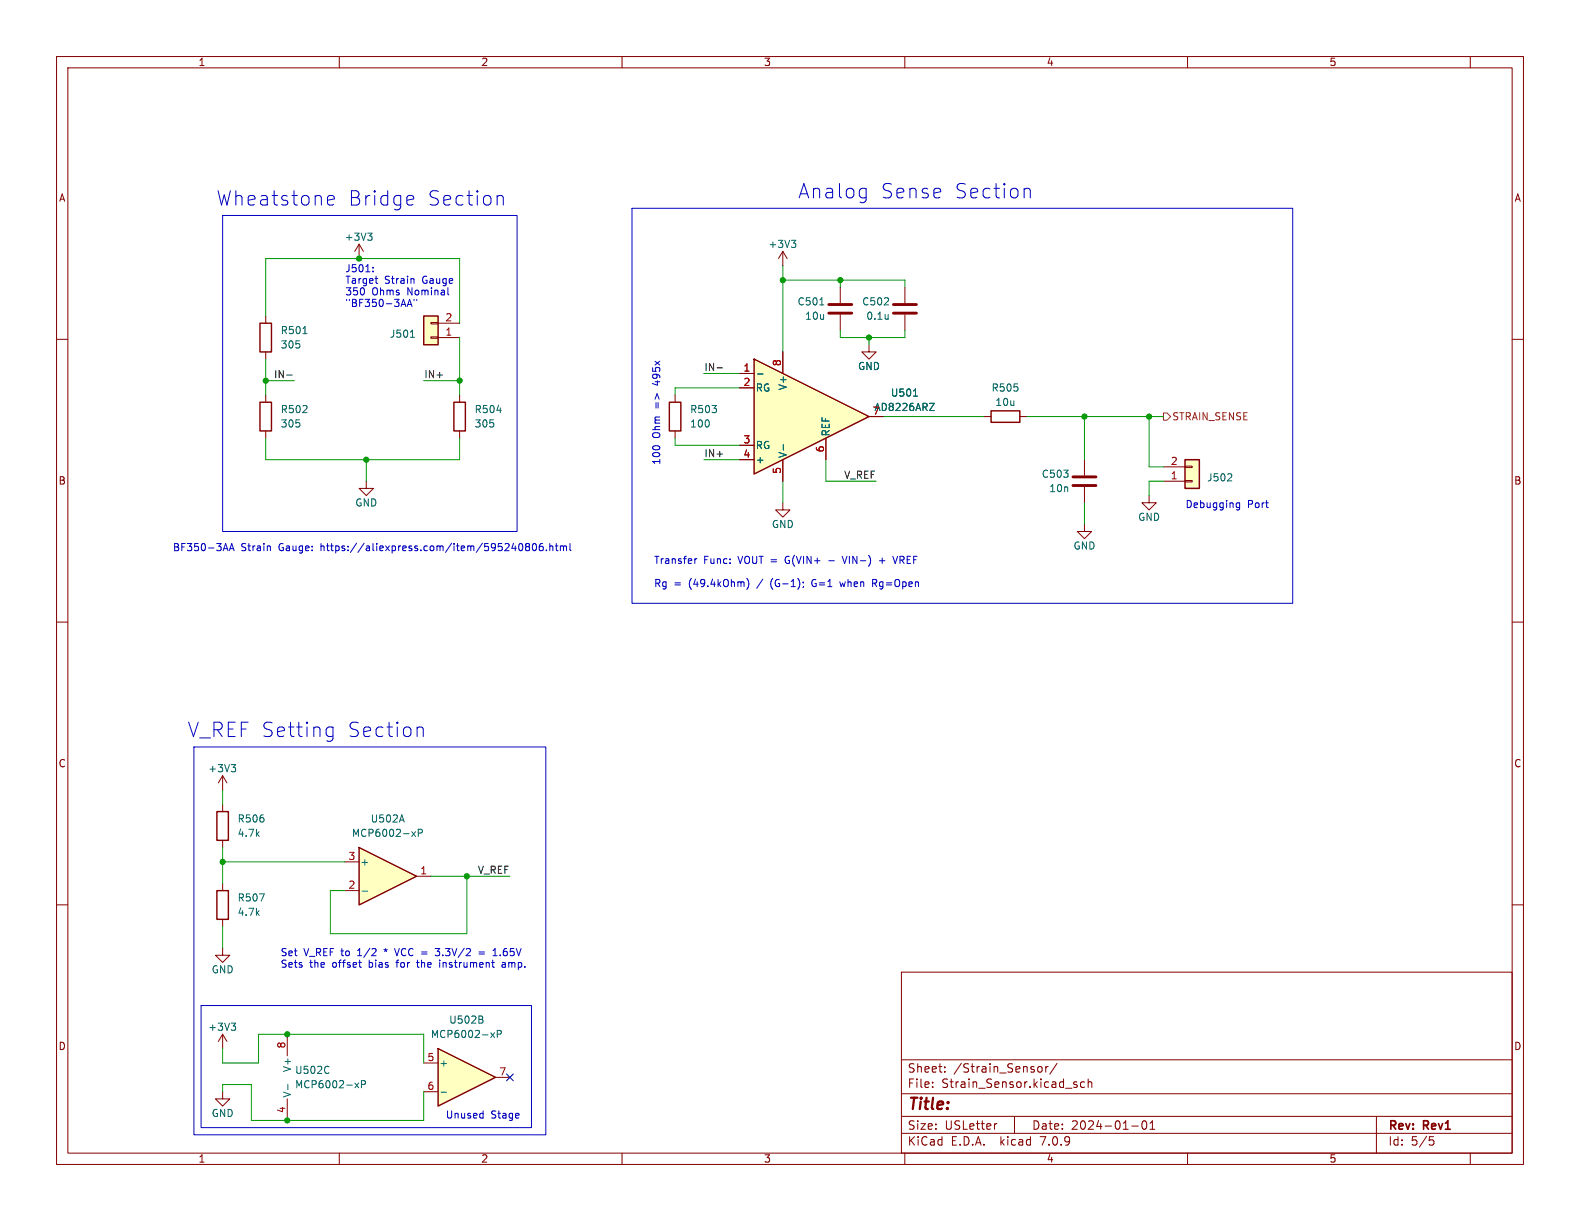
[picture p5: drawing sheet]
<svg xmlns="http://www.w3.org/2000/svg" width="279mm" height="216mm" viewBox="0 0 279 216" stroke-linecap="round" stroke-linejoin="round" font-family="sans-serif">
<g fill="none" stroke="#840000" stroke-width=".18">
<path d="M10 10h259.4v195.9h-259.4zM12 12h255.4v191.9h-255.4zM60 10v2M110 10v2M160 10v2M210 10v2M260 10v2M10 60h2M47 55.9v1.3M76.2 57h1.3v.3h-1.3zM76.2 59.6h1.3v.2h-1.3zM77.5 59.7h3.8"/>
<path d="M77.5 57.2h3.8M148.6 50.8v2.8M148.6 55.6v2.8M160 50.8v2.8M160 55.6v2.8M267.4 60h2M47 62.2v1.3M47 69.9v1.2M47 76.2v1.3M153.7 61v1.2h1.2l-1.2 1.3-1.3-1.3h1.3M64.8 85.1v1.3h1.2l-1.2 1.2-1.3-1.2h1.3M138.4 88.9v1.3h1.3l-1.3 1.2-1.2-1.2h1.2"/>
<path d="M191.8 81.3v2.8M191.8 86.1v2.8M203.2 87.6v1.3h1.3l-1.3 1.3-1.3-1.3h1.3M205.7 85.1h3.8M205.7 82.6h3.8M209.5 82.4h1.3v.3h-1.3zM209.5 85h1.3v.2h-1.3zM10 110h2M267.4 110h2M10 160h2M39.4 156.2v1.3M267.4 160h2"/>
<path d="M39.4 162.6v1.2M159.4 171.9h108v32h-108zM159.4 197.4h108M159.4 193.4h108M159.4 187.4h108M164.9 192.1v.2M164.9 191.4v.1M167.1 189.4v.2M167.1 188.7v.1M176.3 198.7l-.3 .1M179.4 197.4v3M183.8 188.6l.3 .1 .2 .2-.1 .5-.4 .2"/>
<path d="M184.9 188.6v1M185.4 188.6l-.3 .1-.2 .2M186.9 188l-1.3 1.9M190.1 191.8l.3 .1 .1 .2-.2 .2h-.3M190.1 191.3l.3 .1M191.8 191.4l-.4-.1-.3 .3v.4l.1 .2h.6M192.4 191.4l.2-.1 .4 .1 .1 .9M192.4 190.8v1.5M200.1 199.1h1.2M202.1 198.3l.2-.1a.81 .81 0 0 1 .6 .6 .81 .81 0 0 1-.3 .8l-.2 .1a.81 .81 0 0 1-.3-1.4zM203.4 199.7h.8M203.4 198.6l.4-.4v1.5"/>
<path d="M243.4 197.4v6.5M60 203.9v2M110 203.9v2M159.4 200.4h108M160 203.9v2M210 203.9v2M252.8 201h.7M252.9 201.6h.4l.3 .2-.2 .6-.5 .1M260 203.9v2"/>
</g>
<path d="M146.6 55.4h4M146.6 53.8h4M158 55.4h4.1M158 53.8h4.1M189.7 85.9h4.1M189.7 84.3h4.1" fill="none" stroke="#840000" stroke-width=".51"/>
<path d="M53.6 59h.7M72.6 59.6h.7M145 53.9h.7M157.1 55.6v.9M157.1 56.3l-.1 .1M217.7 83.8l.1 .2v.3l-.8 .7h.8M45.9 158.1h.8l-.5 1.2" fill="none" stroke="#006464" stroke-width=".18"/>
<g fill="#ffffc2" stroke="#ffffc2" stroke-width=".18">
<path d="M209.5 81.3h2.6v5.1h-2.6z"/>
<path d="M74.9 55.9h2.6v5.1h-2.6z"/>
</g>
<path d="M46 57.2h2v5h-2zM74.9 55.9h2.6v5.1h-2.6zM46 71.1h2v5.1h-2zM209.5 81.3h2.6v5.1h-2.6zM38.4 157.5h2v5.1h-2z" fill="none" stroke="#840000" stroke-width=".25"/>
<path d="M77.5 185.4l10.1 5.1-10.1 5.1z" fill="#ffffc2"/>
<path d="M77.5 185.4l10.1 5.1-10.1 5.1z" fill="none" stroke="#840000" stroke-width=".25"/>
<path d="M39.4 193v1.3h1.2l-1.2 1.3-1.3-1.3h1.3M39.4 182.9l-.8 1.3M39.4 182.9v2.5M39.4 182.9l.7 1.3M74.9 188h2.6M74.9 193h2.6M87.6 190.5h2.6" fill="none" stroke="#840000" stroke-width=".18"/>
<path d="M85.2 179.7l.2 .2-.2 .3M40.9 180.9h.8l-.5 .5M41.4 181.4l.3 .2v.3l-.3 .3M78 193.1h1M85.1 180.3l.3 .2v.3l-.2 .1M86.8 182.6l.6 .9M87.4 182.6l-.6 .9M87.9 182.9l.6-.1 .2-.2-.1-.3-.7-.1v1.3" fill="none" stroke="#006464" stroke-width=".18"/>
<path d="M63.5 149.9l10.2 5-10.2 5.1z" fill="#ffffc2"/>
<path d="M63.5 149.9l10.2 5-10.2 5.1z" fill="none" stroke="#840000" stroke-width=".25"/>
<path d="M61 157.5h2.5M61 152.4h2.5M73.7 154.9h2.5" fill="none" stroke="#840000" stroke-width=".18"/>
<path d="M64 157.6h1M71.1 144.1l.4 1.3M72.8 147.1l.7 .8M73.5 147.1l-.7 .8M74 147.3l.6-.1 .1-.1-.1-.3-.6-.2v1.3" fill="none" stroke="#006464" stroke-width=".18"/>
<path d="M133.3 63.5l20.4 10.2-20.4 10.1z" fill="#ffffc2"/>
<path d="M80.3 71.1h2v5.1h-2zM118.4 71.1h2v5.1h-2zM133.3 63.5l20.4 10.2-20.4 10.1zM175.3 72.6h5v2.1h-5zM38.4 143.5h2v5.1h-2z" fill="none" stroke="#840000" stroke-width=".25"/>
<g fill="none" stroke="#840000" stroke-width=".18">
<path d="M63.5 43.2l-.8 1.3M63.5 43.2v2.5M63.5 43.2l.8 1.3M138.4 44.5v2.5M138.4 44.5l-.7 1.2M138.4 44.5l.8 1.2M81.3 69.9v1.2M81.3 76.2v1.3M119.4 69.9v1.2M119.4 76.2v1.3M130.8 66h2.5M130.8 68.6h2.5"/>
<path d="M130.8 78.7h2.5M138.4 62.2v3.8M146 77.5v3.8M153.7 73.7h2.5M174 73.7h1.3M180.3 73.7h1.3M130.8 81.3h2.5M138.4 81.3v3.8M191.8 92.7v1.3h1.2l-1.2 1.3-1.3-1.3h1.3M39.4 137.2l-.8 1.2M39.4 137.2v2.5M39.4 137.2l.7 1.2"/>
<path d="M39.4 142.2v1.3M39.4 148.6v1.3M39.4 167.6v1.3h1.2l-1.2 1.3-1.3-1.3h1.3M50.8 182.9v3.8M50.8 194.3v3.8"/>
</g>
<g fill="none" stroke="#006464" stroke-width=".18">
<path d="M65 41.2h.8l-.4 .5M65.6 41.7l.2 .2v.3l-.2 .3M139.9 42.5h.8l-.4 .5M140.5 43l.2 .2v.3l-.2 .3M87.9 72.5h.7M134 66.1h.9M138.5 78.6v1M161.5 70h.8M164.4 71.3h.8l-.8 1.3h.8M40.9 135.2h.8l-.5 .5M41.4 135.7l.3 .2v.3l-.3 .3M50.9 191.7v1"/>
<path d="M58.1 188.6l.1 .1M58.2 189.7h-.1M62.8 191.5l.6 .8M63.4 191.5l-.6 .8M63.9 191.7h.6l.1-.2v-.3l-.7-.1v1.2"/>
</g>
<path d="M205.7 73h.7l.6 .7-.6 .6h-.7z" fill="none" stroke="#725600" stroke-width=".18"/>
<path d="M50.7 66.3h1M126.8 65h1" fill="none" stroke="#0f0f0f" stroke-width=".18"/>
<g fill="none" stroke="#0000c2" stroke-width=".18">
<path d="M39.4 38.1h52v55.9h-52zM58 36.1l.3 .2 .7-.2M58 34.7l.8-.1 .2 .1 .1 .5-1.2 .2M72.3 34.6l.7 .1 .2 .5-1.3 .2M73 36.1l-.7 .2M88 34.7l.3-.1 .6 .1 .1 .2v1.4M111.8 36.8h116.8v69.9h-116.8zM152.9 33.3l.3 .1M153.2 33.3v2.1l-.3 .3M153.2 34.9l-.3 .1M181.2 33.4l.3-.1 .6 .1 .1 .3v1.3M66 47.9v.2"/>
<path d="M66 47.3v.1M66.3 49.3h.5M66.6 50l.2 .1M72 54.2l.4-1.3 .5 1.3M72.1 53.8h.6M73 49.3l.2 .1v.7M73.2 52.9v.3M73.7 52.9v.3M79.2 50.9v1.1l.2 .2M39.9 96.1l.4 1.3M40.6 97.4l.4-1.3 .4 1.3M40.7 97h.6"/>
<path d="M47.6 96.5l.2 .2v.7M91.8 96.2l.2-.1a.68 .68 0 0 1 .5 .6 .68 .68 0 0 1-.5 .7l-.2-.1-.1-.4zM93.2 96.7l-.3-.3 .3-.3h.2l.3 .2-.3 .4M93.2 96.7l-.3 .2 .1 .4 .2 .1h.2l.3-.3v-.2l-.3-.2M93.2 96.7h.2M94.3 96.2l.1-.1a.68 .68 0 0 1 .5 .6 .68 .68 0 0 1-.5 .7l-.1-.1-.2-.4zM96 96.1l-.4 .1a.86 .86 0 0 0 0 1.2l.4-.1 .1-.5-.3-.2h-.2l-.3 .2M96.6 97.3v.1M97.2 96.7l.2-.2 .3 .1 .1 .8M97.2 96.1v1.3M98.2 96.5h.5M98.4 96.1v1.1l.3 .2"/>
<path d="M99.1 96.7l.4-.2 .1 .2M99.1 96.5v.9M99.6 96.7l.2-.2 .3 .1 .1 .8M99.6 96.7v.7M100.8 96.1v1.1l.2 .2M122.9 98.8v.8M123.2 98.8l-.3 .2M146.6 99.2h.9M148.9 98.4l.5 1.2 .4-1.2M150.2 98.4v1.2M151.5 98.4v1.2l-.7-1.2v1.2M152.1 99.2h1"/>
<path d="M153.6 98.2a1.46 1.46 0 0 1 0 1.9M155.5 99.2h1M157.9 98.4l.4 1.2 .4-1.2M159.2 99h.6l.1-.2-.1-.3-.6-.1v1.2M159.5 99l.4 .6M160.4 99h.4M161 98.4h-.6v1.2h.6M161.6 99h.4M162.2 98.4h-.6v1.2M218.6 89.5l.2 .3 .4-.1M219.2 88.9v1l-.2 .3-.3-.1M219.2 89l-.4-.1-.2 .3"/>
<path d="M132.1 102.3a1.46 1.46 0 0 1 0 1.9M142 102.9v.2M142.1 103.7l-.1 .2M143.8 102.5l-.3 .5 .3 .7M148.5 102.9l.3 .8 .2-.6M154.6 103.1l.4 .6M154.9 102.5h-.6v1.2M154.9 103.1h-.6M34.3 132.1h62.2v68.6h-62.2zM57.9 130.1l.3 .1 .7-.1M57.9 128.7l.3-.2 .7 .2M58.9 128.5v2.1a.69 .69 0 0 1-.9 .5"/>
<path d="M73.9 128.7l.2-.2 .6 .2 .1 .2v1.3M35.6 177.8h58.4v21.6h-58.4zM63.4 170.2h.5M63.8 171h.1M65.7 169h.8M66.4 167.8v.5M69.8 167.7l.4 1.3M73.6 170.2h.5M73.8 169.8l.1 1.2M77 168.9l.1 .1 .5-.1M77 167.7h.8l-.5 .5 .3 .1M77.8 169.8v.1"/>
<path d="M77.8 170.2v.8M84.7 168.3h1M84.7 168.7h1M86.9 170.2h.5M87.2 169h.7M87.3 171h.1M87.4 167.9l.1-.2v1.3M88.8 170.3h.5M89.4 170.5l-.5 .1-.1 .1 .1 .3h.5M85.3 196.9h.1M85.4 196.4v1.3M85.4 197.6l-.1 .1"/>
</g>
<g fill="none" stroke="#009600" stroke-width=".18">
<path d="M47 55.9v-10.2h34.3v11.5M81.3 59.7v10.2M138.4 47v15.2M138.4 49.5h21.6v1.3M148.6 49.5v1.3M148.6 58.4v1.3h11.4v-1.3M153.7 59.7v1.3M47 63.5v6.4M47 77.5v3.8h34.3v-3.8M47 67.3h5.1M74.9 67.3h6.4M119.4 77.5v1.2h11.4"/>
<path d="M124.5 66h6.3M130.8 68.6h-11.4v1.3M156.2 73.7h17.8M181.6 73.7h24.1M191.8 73.7v7.6M203.2 73.7v8.9h2.5M64.8 81.3v3.8M124.5 81.3h6.3M138.4 85.1v3.8M146 81.3v3.8h8.9M191.8 88.9v3.8M205.7 85.1h-2.5v2.5"/>
<path d="M39.4 139.7v2.5M39.4 149.9v6.3M39.4 152.4h21.6M76.2 154.9h14M82.5 154.9v10.2h-24.1v-7.6h2.6M39.4 163.8v3.8M39.4 193v-1.2h5v6.3h30.5v-5.1M39.4 185.4v2.6h6.3v-5.1h29.2v5.1"/>
</g>
<path d="M89.6 189.9l1.2 1.2M90.8 189.9l-1.2 1.2" fill="none" stroke="#000084" stroke-width=".18"/>
<g fill="#009600" stroke="#009600" stroke-width=".18">
<circle cx="191.8" cy="73.7" r=".46"/>
<circle cx="148.6" cy="49.5" r=".46"/>
<circle cx="153.7" cy="59.7" r=".46"/>
<circle cx="203.2" cy="73.7" r=".46"/>
<circle cx="39.4" cy="152.4" r=".46"/>
<circle cx="47" cy="67.3" r=".46"/>
<circle cx="82.5" cy="154.9" r=".46"/>
<circle cx="64.8" cy="81.3" r=".46"/>
<circle cx="138.4" cy="49.5" r=".46"/>
<circle cx="81.3" cy="67.3" r=".46"/>
<circle cx="63.5" cy="45.7" r=".46"/>
<circle cx="50.8" cy="198.1" r=".46"/>
<circle cx="50.8" cy="182.9" r=".46"/>
</g>
<g font-size="3.5" fill="#0000c2">
<text x="141" y="35.3">Analog</text>
<text x="155.6" y="35.3">Sense</text>
<text x="168.6" y="35.3">Section</text>
<text x="38.1" y="36.6">Wheatstone</text>
<text x="61.4" y="36.6">Bridge</text>
<text x="75.4" y="36.6">Section</text>
<text x="33" y="130.6">V_REF Setting</text>
<text x="61.2" y="130.6">Section</text>
</g>
<text font-size="2.8" fill="#840000" x="160.4" y="196.8">Title:</text>
<g font-size="2.1" fill="#840000">
<text x="160.4" y="189.9">Sheet:</text>
<text x="168.6" y="189.9">/Strain_Sensor/</text>
<text x="160.4" y="192.6">File:</text>
<text x="166.5" y="192.6">Strain_Sensor.kicad_sch</text>
<text x="160.4" y="202.8">KiCad</text>
<text x="160.4" y="200">Size:</text>
<text x="167.1" y="200">USLetter</text>
<text x="168.1" y="202.8">E.D.A.</text>
<text x="177" y="202.8">kicad</text>
<text x="182.4" y="200">Date:</text>
<text x="184.2" y="202.8">7.0.9</text>
<text x="189.4" y="200">2024-01-01</text>
<text x="245.4" y="200.2">Rev:</text>
<text x="245.4" y="202.8">Id:</text>
<text x="249.5" y="202.8">5/5</text>
<text x="251.8" y="200.2">Rev1</text>
</g>
<g font-size="1.8" fill="#840000">
<text x="35" y="11.9">1</text>
<text x="85" y="11.9">2</text>
<text x="135" y="11.9">3</text>
<text x="185" y="11.9">4</text>
<text x="235" y="11.9">5</text>
<text x="10.3" y="35.9">A</text>
<text x="267.7" y="35.9">A</text>
<text x="10.3" y="85.9">B</text>
<text x="267.7" y="85.9">B</text>
<text x="10.3" y="135.9">C</text>
<text x="267.7" y="135.9">C</text>
<text x="10.3" y="185.9">D</text>
<text x="267.7" y="185.9">D</text>
<text x="35" y="205.8">1</text>
<text x="85" y="205.8">2</text>
<text x="135" y="205.8">3</text>
<text x="185" y="205.8">4</text>
<text x="235" y="205.8">5</text>
</g>
<g font-size="1.8" fill="#006464">
<text x="60.9" y="42.8">+3V3</text>
<text x="135.8" y="44">+3V3</text>
<text x="49.5" y="59.3">R501</text>
<text x="68.9" y="59.9">J501</text>
<text x="140.9" y="54.2">C501</text>
<text x="142.3" y="56.7">10u</text>
<text x="152.4" y="54.2">C502</text>
<text x="153.1" y="56.7">0.1u</text>
<text x="49.5" y="61.8">305</text>
<text x="151.6" y="65.6">GND</text>
<text x="133.5" y="69.4">RG</text>
<text x="139.3" y="69.1" transform="rotate(-90 139.3 69.1)">V+</text>
<text x="157.4" y="70.3">U501</text>
<text x="175.2" y="69.4">R505</text>
<text x="175.9" y="72">10u</text>
<text x="49.5" y="73.3">R502</text>
<text x="49.5" y="75.8">305</text>
<text x="83.8" y="73.3">R504</text>
<text x="83.8" y="75.8">305</text>
<text x="121.9" y="73.3">R503</text>
<text x="121.9" y="75.8">100</text>
<text x="146.9" y="77.3" transform="rotate(-90 146.9 77.3)">REF</text>
<text x="154.5" y="72.9">AD8226ARZ</text>
<text x="133.5" y="79.6">RG</text>
<text x="133.5" y="82.1">+</text>
<text x="139.3" y="81.1" transform="rotate(-90 139.3 81.1)">V-</text>
<text x="62.7" y="89.8">GND</text>
<text x="184.1" y="84.7">C503</text>
<text x="185.4" y="87.2">10n</text>
<text x="213.4" y="85.3">J502</text>
<text x="136.4" y="93.6">GND</text>
<text x="201.2" y="92.3">GND</text>
<text x="189.7" y="97.4">GND</text>
<text x="36.7" y="136.8">+3V3</text>
<text x="41.9" y="145.6">R506</text>
<text x="41.9" y="148.2">4.7k</text>
<text x="62.1" y="148.2">MCP6002-xP</text>
<text x="65.5" y="145.6">U502A</text>
<text x="63.6" y="153.3">+</text>
<text x="41.9" y="159.6">R507</text>
<text x="41.9" y="162.2">4.7k</text>
<text x="37.3" y="172.3">GND</text>
<text x="36.7" y="182.5">+3V3</text>
<text x="76.1" y="183.7">MCP6002-xP</text>
<text x="79.3" y="181.2">U502B</text>
<text x="51.7" y="189.7" transform="rotate(-90 51.7 189.7)">V+</text>
<text x="52.1" y="190.1">U502C</text>
<text x="77.6" y="188.8">+</text>
<text x="37.3" y="197.7">GND</text>
<text x="51.7" y="194.2" transform="rotate(-90 51.7 194.2)">V-</text>
<text x="52.1" y="192.6">MCP6002-xP</text>
</g>
<g font-size="1.8" fill="#0000c2">
<text x="61" y="48.2">J501:</text>
<text x="61" y="50.3">Target</text>
<text x="61" y="52.3">350</text>
<text x="65.8" y="52.3">Ohms</text>
<text x="68" y="50.3">Strain</text>
<text x="72.1" y="52.3">Nominal</text>
<text x="74.8" y="50.3">Gauge</text>
<text x="61" y="54.4">&quot;BF350-3AA&quot;</text>
<text x="116.8" y="67.8" transform="rotate(-90 116.8 67.8)">495x</text>
<text x="116.8" y="77.5" transform="rotate(-90 116.8 77.5)">Ohm</text>
<text x="116.8" y="72.2" transform="rotate(-90 116.8 72.2)">=&gt;</text>
<text x="116.8" y="82.3" transform="rotate(-90 116.8 82.3)">100</text>
<text x="209.5" y="89.9">Debugging</text>
<text x="220.6" y="89.9">Port</text>
<text x="30.5" y="97.5">BF350-3AA</text>
<text x="42.6" y="97.5">Strain</text>
<text x="49.4" y="97.5">Gauge:</text>
<text x="57" y="97.5">https://aliexpress.com/item/595240806.html</text>
<text x="115.6" y="99.8">Transfer</text>
<text x="124.4" y="99.8">Func:</text>
<text x="130.7" y="99.8">VOUT =</text>
<text x="139.3" y="99.8">G(VIN+</text>
<text x="156.5" y="99.8">+</text>
<text x="115.6" y="103.9">Rg</text>
<text x="119.2" y="103.9">=</text>
<text x="121.9" y="103.9">(49.4kOhm)</text>
<text x="134.2" y="103.9">/</text>
<text x="136.7" y="103.9">(G-1);</text>
<text x="144.2" y="103.9">G=1</text>
<text x="149.4" y="103.9">when</text>
<text x="155.3" y="103.9">Rg=Open</text>
<text x="49.5" y="169.2">Set</text>
<text x="49.5" y="171.2">Sets</text>
<text x="53.7" y="169.2">V_REF to</text>
<text x="54.8" y="171.2">the</text>
<text x="58.9" y="171.2">offset</text>
<text x="63.5" y="169.2">1/2</text>
<text x="65.5" y="171.2">bias</text>
<text x="68.4" y="169.2">*</text>
<text x="70.6" y="169.2">VCC =</text>
<text x="70.6" y="171.2">for</text>
<text x="74.4" y="171.2">the</text>
<text x="78.1" y="169.2">3.3V/2</text>
<text x="78.6" y="171.2">instrument</text>
<text x="85.9" y="169.2">=</text>
<text x="88.7" y="169.2">1.65V</text>
<text x="89.8" y="171.2">amp.</text>
<text x="78.7" y="197.9">Unused</text>
<text x="86.8" y="197.9">Stage</text>
</g>
<g font-size="1.8" fill="#a90000">
<text x="78.7" y="59.4">1</text>
<text x="78.7" y="56.9">2</text>
<text x="131.4" y="65.8">1</text>
<text x="138.2" y="64.8" transform="rotate(-90 138.2 64.8)">8</text>
<text x="131.4" y="68.3">2</text>
<text x="154.2" y="73.4">7</text>
<text x="131.4" y="78.5">3</text>
<text x="131.4" y="81">4</text>
<text x="138.2" y="83.9" transform="rotate(-90 138.2 83.9)">5</text>
<text x="145.8" y="80.1" transform="rotate(-90 145.8 80.1)">6</text>
<text x="206.9" y="82.3">2</text>
<text x="206.9" y="84.8">1</text>
<text x="61.5" y="152.1">3</text>
<text x="74.2" y="154.7">1</text>
<text x="61.5" y="157.2">2</text>
<text x="50.5" y="185.5" transform="rotate(-90 50.5 185.5)">8</text>
<text x="75.5" y="187.7">5</text>
<text x="88.2" y="190.2">7</text>
<text x="50.5" y="196.9" transform="rotate(-90 50.5 196.9)">4</text>
<text x="75.5" y="192.8">6</text>
</g>
<g font-size="1.8" fill="#0f0f0f">
<text x="124.5" y="65.7">IN-</text>
<text x="48.4" y="67">IN-</text>
<text x="74.9" y="67">IN+</text>
<text x="124.5" y="80.9">IN+</text>
<text x="149.2" y="84.7">V_REF</text>
<text x="84.4" y="154.6">V_REF</text>
</g>
<text font-size="1.8" fill="#725600" x="207.2" y="74.5">STRAIN_SENSE</text>
</svg>
